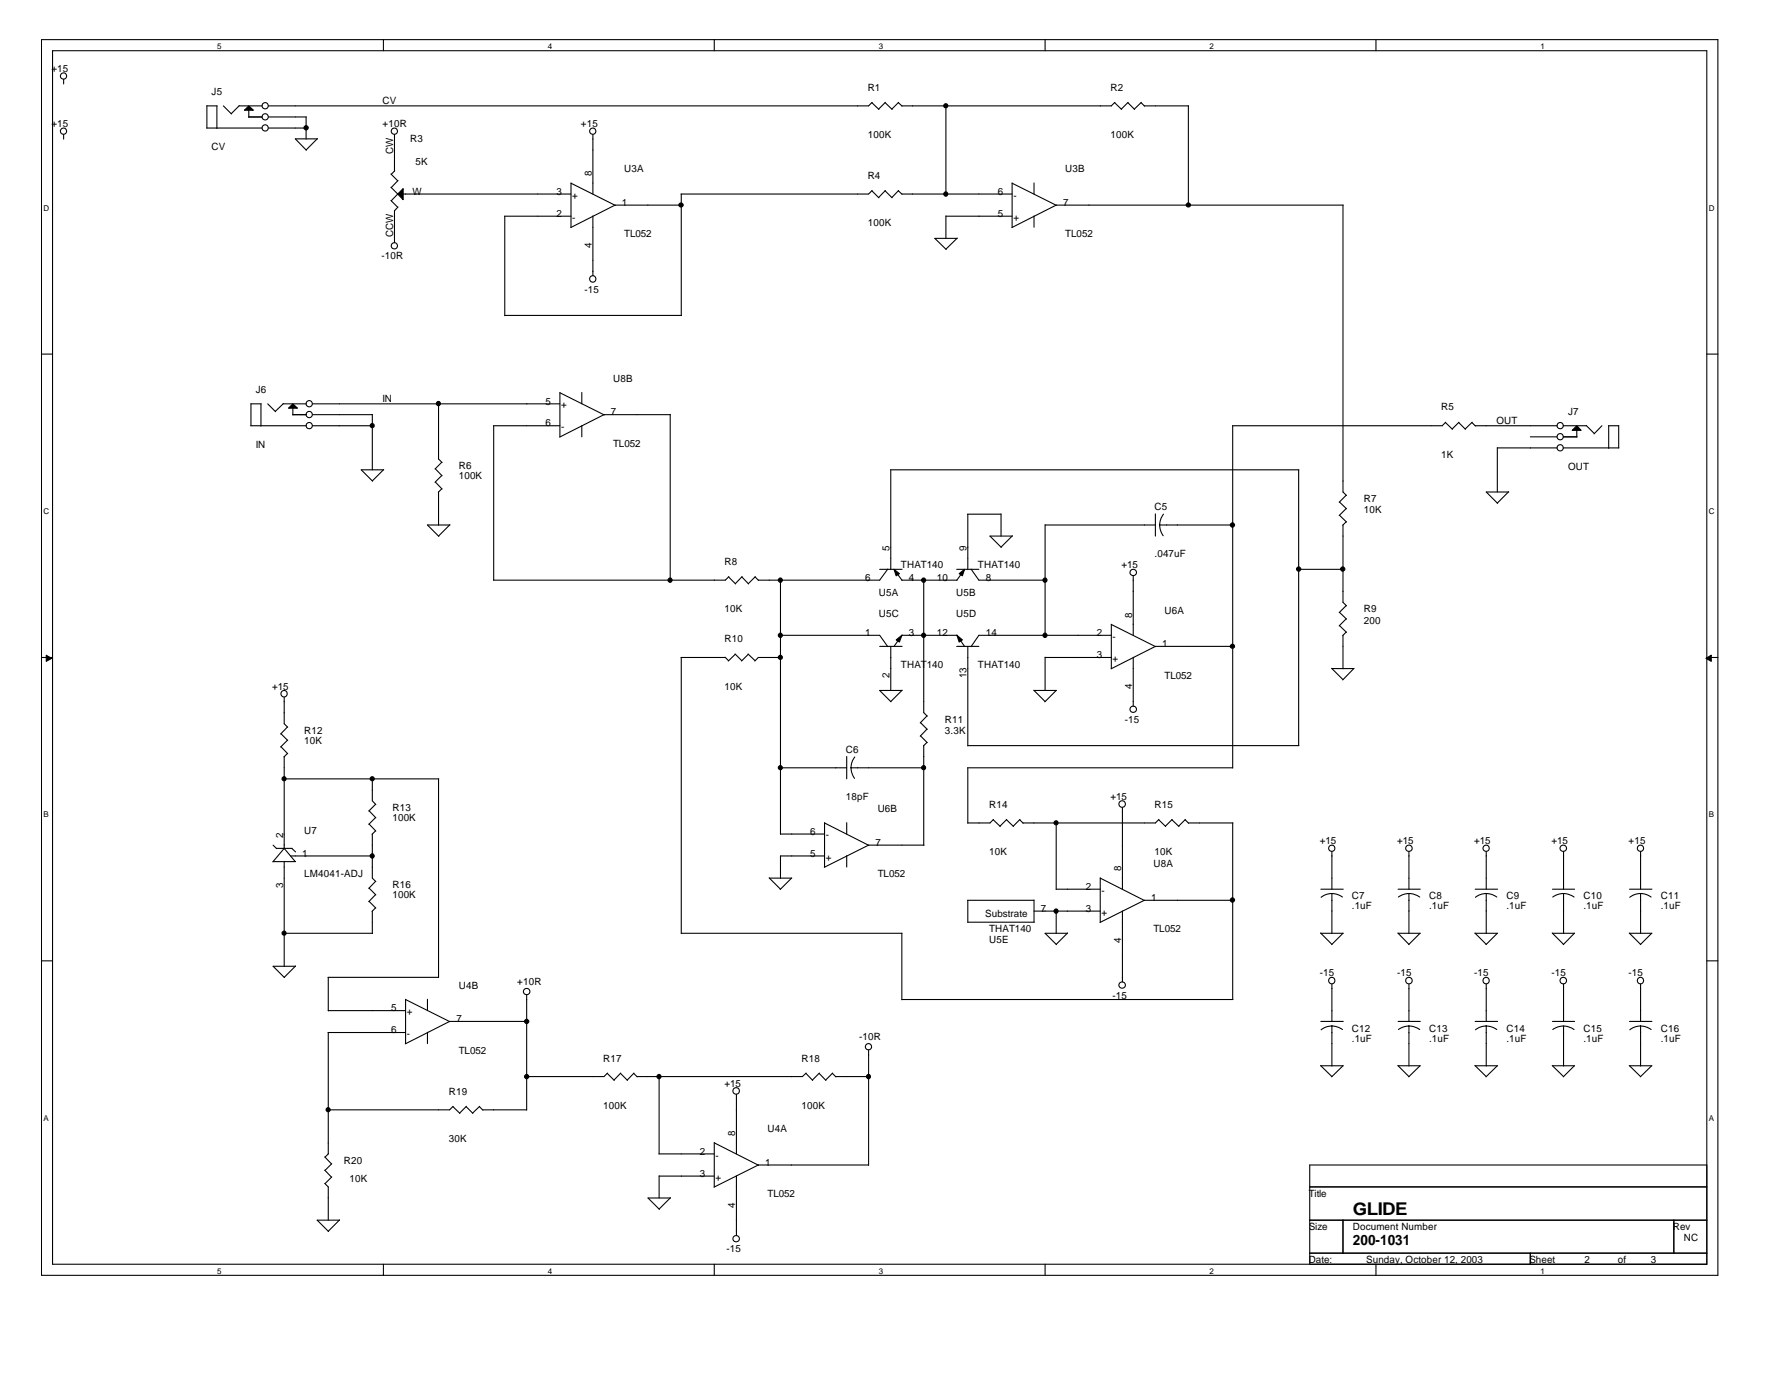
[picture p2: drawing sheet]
<svg xmlns="http://www.w3.org/2000/svg" width="279mm" height="216mm" viewBox="0 0 279 216" stroke-linecap="round" stroke-linejoin="round" font-family="sans-serif">
<g fill="none" stroke="#000" stroke-width=".17">
<path d="M6.5 6.2h262.5v193.5h-262.5zM8.2 7.9h259.1v190h-259.1zM10 12.4v.7M32.4 16.6h1.6M32.4 16.5v3.5M34 16.6v3.5M35 16.6l1.3 1.2M37.4 16.6h3.7M37.5 16.5l-1.3 1.3M38.9 18.3h2.2M39 17.3v1.1M42.1 18.3h5.9"/>
<path d="M47.9 18.3v3.5M60 6.2v1.7M111.9 6.2v1.7M136.5 16.1l1.1 1M136.6 16l-.6 .6h-93.9M138.6 16.1l1.1 1M138.7 16l-1.1 1.1M140.7 16.1l.6 .5M140.7 16l-1 1.1M148.1 16.5v13.9M163.7 6.2v1.7M174.6 16.1l1.1 1"/>
<path d="M174.6 16l-.6 .6h-32.8M176.6 16.1l1.1 1M176.7 16l-1.1 1.1M178.7 16.1l.6 .5M178.7 16l-1.1 1.1M179.2 16.6h7M186.1 16.6v15.6M215.5 6.2v1.7M10 21.1v.7M32.4 20h8.7M42.1 20h5.9M49.7 21.7h-3.5l1.8 1.8"/>
<path d="M49.7 21.7l-1.8 1.8M61.2 31.4l1.1 1.1M61.2 29.3l1.1 1.1M61.2 27.2l1.1 1.1M61.8 21.1v5.7M61.8 33v5M61.8 26.7l-.5 .6M62.3 32.4l-.5 .6M62.3 30.3l-1 1.1M62.3 28.3l-1 1.1M63.1 30.4h26.3M79 33.8h10.4"/>
<path d="M79.1 33.8v15.6M89.4 28.6v7M89.4 28.7l7 3.5M92.9 21.1v9.3M92.9 33.8v9.4M106.7 32.1h-10.4l-6.9 3.5M106.7 30.4v19M136.5 29.9l1.1 1.1M136.6 29.8l-.6 .6h-29.3M138.6 29.9l1.1 1.1M138.7 29.8l-1.1 1.1M140.7 29.9l.6 .5"/>
<path d="M140.7 29.8l-1 1.1M141.2 30.4h17.3M148.1 33.8h10.4M148.1 33.8v3.5M149.9 37.3h-3.5l1.8 1.8M149.9 37.3l-1.8 1.7M158.5 28.6v7M158.5 28.7l7 3.5M161.9 28.6v1.8M161.9 33.8v1.8M210.3 32.1v44.9l.6 .6M210.4 32.1h-45l-6.9 3.5"/>
<path d="M6.5 55.4h1.7M79.1 49.4h27.6M267.3 55.4h1.7M39.3 66.7h8.7M39.3 63.2h1.6M39.3 63.2v3.5M40.9 63.2v3.5M41.9 63.2l1.3 1.3M44.3 63.2h3.7M44.4 63.2l-1.3 1.2M45.8 64.9h2.2M45.9 63.9v1.1"/>
<path d="M49 66.7h9.3M49 63.2h38.7M49 64.9h9.4M58.3 64.9v8.7M60.1 73.6h-3.5l1.8 1.7M60.1 73.5l-1.8 1.8M68.2 73.4l1 1.1M68.2 75.5l1 1.1M68.7 63.2v8.7l.5 .5M68.7 77v5.2M69.2 72.4l-1.1 1M69.2 74.4l-1.1 1.1"/>
<path d="M69.2 76.5l-.6 .6M77.3 66.7h10.4M77.3 66.7v24.2M87.7 61.5v6.9M87.7 61.5l6.9 3.5M91.1 61.5v1.7M91.1 66.6v1.8M105 64.9v26M105 64.9h-10.4l-7 3.5M139.5 73.6h63.9M139.5 73.5v15.7M193.1 66.7v53.6"/>
<path d="M203.4 73.6v43.1M209.8 78.6l1.1 1.1M210.8 77.5l-1.1 1.1M210.8 79.6l-1.1 1.1M226.4 66.1l1.1 1.1M226.4 66.1l-.5 .6h-32.9M228.4 66.1l1.1 1.1M228.5 66.1l-1.1 1.1M230.5 66.1l.6 .6M230.6 66.1l-1.1 1.1M231 66.7h12.9M234.5 70.1h9.4"/>
<path d="M234.5 70.1v6.9M236.3 77l-1.8 1.8M236.3 77h-3.5l1.7 1.8M239.7 68.4h4.2M244.8 66.7h3.7M244.8 70.1h8.8M244.8 68.4h2.2M246.9 67.4v1M248.4 66.6l1.3 1.3M250.9 66.7l-1.2 1.2M251.9 66.7h1.6M251.9 66.7v3.5"/>
<path d="M253.5 66.6v3.5M70.5 82.2h-3.6l1.8 1.8M70.5 82.2l-1.8 1.7M114.1 90.3l1.1 1.1M114.1 90.3l-.5 .5h-36.3M116.2 90.3l1 1.1M116.2 90.3l-1 1.1M118.3 90.3l.5 .6M118.3 90.3l-1.1 1.1M122.2 99.5h15.6l1.2 1.7M122.2 90.8v39.8M137.8 89.1h3.5"/>
<path d="M139 89.1l-1.2 1.7h-19M140 89.1l1.3 1.8M141.2 90.8h8.7M141.2 99.5h8.7M141.3 99.4l-1.3 1.8M144.7 90.8v20.8l.5 .5M149.8 89.1h3.5M149.8 99.4l1.3 1.8M151.1 89.1l-1.3 1.8M151.5 80.5h5.3M151.6 80.5v8.7M152.1 89.1l1.2 1.7h10.4"/>
<path d="M156.8 80.5v3.4M158.6 83.9h-3.6l1.8 1.8M158.6 83.9l-1.8 1.8M163.7 82.2v17.3M163.7 82.2h17.3M174 99.5h-20.7l-1.2 1.7M174 97.7v7M174 97.8l7 3.4M177.5 90.2v9.3M181 80.5v3.4M181.6 82.2l.1 .7 .5 1M181.6 82.2h11.5"/>
<path d="M182.2 80.5l-.5 1-.1 .7M203.4 89.1h7M209.8 95.9l1.1 1M209.8 97.9l1.1 1.1M209.8 80.7l1.1 1M210.3 82.2v12.1l.6 .6M210.3 99.5v5.2M210.8 81.7l-.5 .5M210.8 99l-.5 .5M210.8 94.8l-1.1 1.1M210.8 96.9l-1.1 1.1M6.5 102.9h1.7"/>
<path d="M44 114.9l1.1 1M44 116.9l1.1 1.1M44.5 109.2v4.1l.6 .6M44.5 118.5v14.3l-1.8 2.1M45 113.8l-1 1.1M45 115.9l-1 1M45 118l-.5 .5M106.7 102.9h6.9M106.7 102.9v43.3M113.6 102.9l.5 .5M115.1 102.4l1.1 1M115.2 102.4l-1.1 1.1"/>
<path d="M117.2 102.4l1.1 1M117.2 102.4l-1.1 1.1M122.2 102.9h-3.4l-.6 .6M132.6 118.4v3.5M133.9 118.5l-.5 1-.1 .7M137.8 101.2h3.5M139.5 101.2v6.9M141.3 108.1h-3.5l1.7 1.8M141.3 108.1l-1.8 1.7M144.2 113.1l1 1.1M144.2 115.2l1 1.1M144.7 116.7v15.7"/>
<path d="M145.2 112.1l-1.1 1.1M145.2 114.2l-1.1 1.1M145.2 116.2l-.6 .6M149.8 101.2h3.5M151.6 101.2v15.6M151.6 116.7h51.8M161.9 108.1l1.8 1.7M161.9 108.1h3.6M163.7 102.9v5.2M163.7 102.9h10.3M165.4 108.1l-1.8 1.8M177.5 102.9v7.7"/>
<path d="M193.1 101.2h-12.1l-7 3.5M208.6 104.6l1.7 1.8M208.6 104.7h3.5M212 104.7l-1.7 1.8M267.3 102.9h1.7M42.8 132.3l.5 .6M42.8 134.9h3.5M43.3 132.8h2.4M44.5 132.8l1.7 2.1M44.5 134.9v16.4M44.5 121.9h24.2M45.5 134h12.9"/>
<path d="M45.7 132.8l.6 .6M57.8 126.9l1.1 1.1M57.8 129l1.1 1.1M57.8 139l1.1 1.1M58.3 121.9v3.5l.6 .6M58.3 130.6v6.9l.6 .5M58.8 125.9l-1 1.1M58.8 128l-1 1.1M58.8 130.1l-.5 .5M58.8 138l-1 1.1M68.7 121.9v31.2M120.5 137.4l1.7 1.8"/>
<path d="M120.5 137.5h3.5M122.2 130.6h6.9M122.2 120.2h10.4M124 137.5l-1.8 1.8M129.1 128.8v6.9M129.1 128.8l7 3.6M129.1 134h-6.9v3.5M132.6 128.8v1.8M132.6 134v1.7M133.3 120.2l.1 .7 .4 1M133.3 120.2h11.4M144.7 132.3h-8.7l-6.9 3.5"/>
<path d="M151.5 120.2h41.6M151.6 120.2v8.7M155.6 128.3l1.1 1.1M155.6 128.3l-.6 .5h-3.4M157.6 128.3l1.1 1.1M157.7 128.3l-1.1 1.1M159.7 128.3l.5 .6M159.7 128.3l-1 1.1M165.4 139.2h6.9M165.4 128.8v10.5M172.3 137.4v7M172.3 137.5l7 3.5"/>
<path d="M175.8 126.4v12.8M181.5 128.3l1.1 1.1M181.5 128.3l-.5 .5h-20.8M183.5 128.3l1.1 1.1M183.6 128.3l-1.1 1.1M185.6 128.3l.6 .6M185.6 128.3l-1 1.1M186.1 128.8h7M193.1 128.8v27.7M206.9 139.2h3.5M208.6 139.9l.7 .1 .9 .4M208.6 139.9l-.7 .1-1 .5"/>
<path d="M208.6 133.3v5.9M208.6 139.9v6.2M219 139.2h3.4M220.7 139.9l.7 .1 1 .4M220.7 139.9l-.7 .1-1 .4M220.7 133.3v5.9M220.7 139.9v6.2M231 139.2h3.5M232.8 139.9l.7 .1 .9 .4M232.8 139.9l-.8 .1-.9 .5M232.8 133.3v5.9M232.8 139.9v6.2"/>
<path d="M243.1 139.2h3.5M244.9 139.9l.7 .1 .9 .4M244.9 139.9l-.8 .1-.9 .4M244.9 133.3v5.9M244.9 139.9v6.2M255.2 139.2h3.5M256.9 139.9l.7 .1 1 .4M256.9 139.9l-.7 .1-1 .5M256.9 133.3v5.9M256.9 139.9v6.2M6.5 150.4h1.7M44.5 146.1h13.9"/>
<path d="M46.3 151.3h-3.5l1.8 1.8M46.3 151.2l-1.8 1.8M51.4 153h17.3M51.4 158.2h12.1M51.4 153v5.3M57.8 141.1l1.1 1.1M58.3 142.6v3.6M58.8 140.1l-1 1.1M58.8 142.1l-.5 .6M63.5 156.4v7M63.5 156.5l7 3.5M66.9 156.4v1.8"/>
<path d="M82.5 155.8v18M82.5 159.9h-12.1l-6.9 3.5M106.7 146.1h34.6M141.2 146.1v10.4M141.2 156.5h51.9M151.5 141h10.4M151.6 141v3.4M151.6 144.4h10.4M161.9 142.6h10.4M161.9 140.9v3.5M165.4 142.6v3.5M167.2 146.1h-3.5l1.8 1.8"/>
<path d="M167.2 146.1l-1.8 1.8M175.8 142.6v11.1M193.1 141h-13.9l-6.9 3.4M206.8 146.1l1.8 1.8M206.9 146.1h3.5M206.9 159.9h3.5M208.6 154.1v5.8M210.3 146.1l-1.7 1.8M218.9 146.1l1.8 1.8M219 146.1h3.4M219 159.9h3.4M220.7 154.1v5.8"/>
<path d="M222.4 146.1l-1.8 1.8M231 146.1l1.8 1.8M231 146.1h3.5M231 159.9h3.5M232.8 154.1v5.8M234.5 146.1l-1.8 1.8M243.1 146.1l1.8 1.8M243.1 146.1h3.5M243.1 159.9h3.5M244.9 154.1v5.8M246.6 146.1l-1.8 1.8M255.2 146.1l1.7 1.8"/>
<path d="M255.2 146.1h3.5M255.2 159.9h3.5M256.9 154.1v5.8M258.7 146.1l-1.8 1.8M267.3 150.4h1.7M51.4 161.7h12.1M51.4 161.7v19M66.9 161.6v1.8M70.9 173.3l1.1 1M71 173.2l-.6 .6h-19M73 173.3l1.1 1M73 173.2l-1 1.1"/>
<path d="M75.1 173.3l.5 .5M75.1 173.2l-1.1 1.1M75.6 173.8h6.9M95.1 168l1.1 1.1M95.1 168l-.5 .6h-12.2M97.2 168l1.1 1.1M97.2 168l-1 1.1M99.2 168l.6 .6M99.3 168l-1.1 1.1M103.2 168.5v12.2M111.9 178.9v6.9M111.9 178.9l6.9 3.5"/>
<path d="M115.3 171.3v9.4M126.2 168l1.1 1.1M126.3 168l-.6 .6h-25.9M128.3 168l1 1.1M128.3 168l-1.1 1.1M130.4 168l.5 .6M130.4 168l-1.1 1.1M130.9 168.6h5.2M136 164.4v18M206.8 166.8l1.8 1.8M206.9 166.9h3.5M208.6 160.6l.7 .1 .9 .5"/>
<path d="M208.6 160.6l-.7 .1-1 .5M208.6 160.6v6.3M210.3 166.9l-1.7 1.7M218.9 166.8l1.8 1.8M219 166.9h3.4M220.7 160.6l.7 .1 1 .5M220.7 160.6l-.7 .1-1 .5M220.7 160.6v6.3M222.4 166.9l-1.8 1.7M231 166.8l1.8 1.8M231 166.9h3.5M232.8 160.6l.7 .1 .9 .5"/>
<path d="M232.8 160.6l-.8 .1-.9 .5M232.8 160.6v6.3M234.5 166.9l-1.8 1.7M243.1 166.8l1.8 1.8M243.1 166.9h3.5M244.9 160.6l.7 .1 .9 .5M244.9 160.6l-.8 .1-.9 .5M244.9 160.6v6.3M246.6 166.9l-1.8 1.7M255.2 166.8l1.7 1.8M255.2 166.9h3.5M256.9 160.6l.7 .1 1 .5"/>
<path d="M256.9 160.6l-.7 .1-1 .5M256.9 160.6v6.3M258.7 166.9l-1.8 1.7M50.9 185.3l.5 .5v5.2M50.9 183.2l1 1.1M50.9 181.1l1 1.1M51.5 180.6l-.6 .6M52 184.3l-1.1 1M52 182.2l-1.1 1M53.2 191h-3.5l1.8 1.8M53.2 191l-1.8 1.8M60 197.9v1.8"/>
<path d="M103.2 180.7h8.7M103.2 184.1h8.7M103.2 184.1v3.5M105 187.6h-3.5l1.8 1.7M105 187.5l-1.8 1.8M111.9 197.9v1.8M115.3 184.1v9.3M136 182.4h-17.2l-7 3.5M163.7 197.9v1.8M205.1 185.8h62.2M205.1 191h62.2M205.1 196.2h62.2"/>
<path d="M210.3 191v5.2M215.5 197.9v1.8M239.7 196.2v1.7M262.1 191v5.2M267.3 182.4h-62.2v15.5"/>
<circle cx="9.9" cy="11.9" r=".49"/>
<circle cx="41.5" cy="18.3" r=".49"/>
<circle cx="41.5" cy="16.6" r=".49"/>
<circle cx="9.9" cy="20.5" r=".49"/>
<circle cx="41.5" cy="20" r=".49"/>
<circle cx="61.8" cy="20.5" r=".49"/>
<circle cx="61.8" cy="38.5" r=".49"/>
<circle cx="92.8" cy="20.5" r=".49"/>
<circle cx="92.8" cy="43.7" r=".5"/>
<circle cx="48.4" cy="64.9" r=".49"/>
<circle cx="48.4" cy="66.6" r=".49"/>
<circle cx="48.4" cy="63.2" r=".49"/>
<circle cx="244.3" cy="68.4" r=".49"/>
<circle cx="244.3" cy="70.1" r=".49"/>
<circle cx="244.3" cy="66.6" r=".49"/>
<circle cx="177.5" cy="89.6" r=".5"/>
<circle cx="44.5" cy="108.6" r=".5"/>
<circle cx="177.5" cy="111" r=".5"/>
<circle cx="175.7" cy="125.9" r=".51"/>
<circle cx="208.6" cy="132.8" r=".49"/>
<circle cx="220.7" cy="132.8" r=".5"/>
<circle cx="232.7" cy="132.8" r=".49"/>
<circle cx="244.8" cy="132.8" r=".5"/>
<circle cx="256.9" cy="132.8" r=".49"/>
<circle cx="82.5" cy="155.2" r=".5"/>
<circle cx="175.8" cy="154.2" r=".5"/>
<circle cx="208.6" cy="153.5" r=".5"/>
<circle cx="220.7" cy="153.5" r=".51"/>
<circle cx="232.7" cy="153.5" r=".5"/>
<circle cx="244.8" cy="153.5" r=".51"/>
<circle cx="256.9" cy="153.5" r=".5"/>
<circle cx="115.3" cy="170.8" r=".51"/>
<circle cx="136" cy="163.9" r=".49"/>
<circle cx="115.3" cy="193.9" r=".5"/>
</g>
<g fill="#000" stroke="#000" stroke-width=".16">
<path d="M7.2 102.6l.9 .5-.9 .4z" fill-rule="evenodd"/>
<path d="M267.2 103.1l.8-.5v.9z" fill-rule="evenodd"/>
</g>
<g fill="#000" stroke="#000" stroke-width=".17">
<path d="M38.3 17.3l.7-.7 .7 .7z" fill-rule="evenodd"/>
<path d="M63.1 29.5v1.8l-.8-.9z" fill-rule="evenodd"/>
<path d="M45.2 63.9l.7-.7 .7 .7z" fill-rule="evenodd"/>
<path d="M246.9 66.7l.7 .7h-1.4z" fill-rule="evenodd"/>
<path d="M140 89.1l.9 .7-.5 .4z" fill-rule="evenodd"/>
<path d="M140.4 100.2l.8-.7-.3 1z" fill-rule="evenodd"/>
<path d="M149.9 99.5l.8 .7-.5 .3z" fill-rule="evenodd"/>
<path d="M150.2 89.8l.9-.7-.4 1.1z" fill-rule="evenodd"/>
<circle cx="148.1" cy="16.6" r=".32"/>
<circle cx="47.9" cy="20" r=".33"/>
<circle cx="106.7" cy="32.1" r=".33"/>
<circle cx="148.1" cy="30.4" r=".33"/>
<circle cx="186.1" cy="32.1" r=".33"/>
<circle cx="58.3" cy="66.6" r=".32"/>
<circle cx="68.7" cy="63.2" r=".33"/>
<circle cx="104.9" cy="90.8" r=".33"/>
<circle cx="122.2" cy="99.5" r=".33"/>
<circle cx="122.2" cy="90.8" r=".33"/>
<circle cx="144.6" cy="99.5" r=".33"/>
<circle cx="144.6" cy="90.8" r=".33"/>
<circle cx="163.6" cy="99.5" r=".33"/>
<circle cx="163.6" cy="90.8" r=".33"/>
<circle cx="193" cy="82.2" r=".33"/>
<circle cx="203.4" cy="89.1" r=".33"/>
<circle cx="210.3" cy="89.1" r=".33"/>
<circle cx="122.2" cy="102.9" r=".32"/>
<circle cx="193" cy="101.2" r=".33"/>
<circle cx="44.5" cy="121.9" r=".32"/>
<circle cx="58.3" cy="134" r=".33"/>
<circle cx="58.3" cy="121.9" r=".32"/>
<circle cx="122.2" cy="120.2" r=".32"/>
<circle cx="144.6" cy="120.2" r=".32"/>
<circle cx="165.4" cy="128.8" r=".32"/>
<circle cx="44.5" cy="146.1" r=".32"/>
<circle cx="82.5" cy="159.9" r=".33"/>
<circle cx="165.4" cy="142.6" r=".33"/>
<circle cx="193" cy="140.9" r=".33"/>
<circle cx="51.4" cy="173.7" r=".32"/>
<circle cx="82.5" cy="168.6" r=".33"/>
<circle cx="103.2" cy="168.6" r=".33"/>
<circle cx="136" cy="168.6" r=".33"/>
</g>
<text font-size="2.8" x="211.9" y="190.3">GLIDE</text>
<text font-size="2.2" x="211.9" y="195">200-1031</text>
<g font-size="1.6">
<text x="8.1" y="11.3">+15</text>
<text x="33.1" y="14.9">J5</text>
<text x="59.9" y="16.3">CV</text>
<text x="135.9" y="14.2">R1</text>
<text x="173.9" y="14.2">R2</text>
<text x="8.1" y="19.9">+15</text>
<text x="33.1" y="23.5">CV</text>
<text x="59.9" y="19.9">+10R</text>
<text x="64.2" y="22.3">R3</text>
<text x="91" y="19.9">+15</text>
<text x="135.9" y="21.6">100K</text>
<text x="173.9" y="21.6">100K</text>
<text x="61.6" y="24.1" transform="rotate(-90 61.6 24.1)">CW</text>
<text x="65.1" y="25.8">5K</text>
<text x="92.7" y="27.6" transform="rotate(-90 92.7 27.6)">8</text>
<text x="97.7" y="27">U3A</text>
<text x="135.9" y="28">R4</text>
<text x="166.8" y="27">U3B</text>
<text x="64.6" y="30.5">W</text>
<text x="87.2" y="34">2</text>
<text x="87.2" y="30.5">3</text>
<text x="89.6" y="31.1">+</text>
<text x="89.6" y="34.6">-</text>
<text x="97.4" y="32.2">1</text>
<text x="135.9" y="35.4">100K</text>
<text x="156.3" y="30.5">6</text>
<text x="156.3" y="34">5</text>
<text x="158.7" y="34.6">+</text>
<text x="158.7" y="31.1">-</text>
<text x="166.5" y="32.2">7</text>
<text x="59.7" y="40.6">-10R</text>
<text x="61.6" y="37.1" transform="rotate(-90 61.6 37.1)">CCW</text>
<text x="92.7" y="38.8" transform="rotate(-90 92.7 38.8)">4</text>
<text x="97.7" y="37.2">TL052</text>
<text x="166.8" y="37.2">TL052</text>
<text x="91.5" y="45.8">-15</text>
<text x="96" y="59.8">U8B</text>
<text x="40" y="61.5">J6</text>
<text x="59.9" y="62.9">IN</text>
<text x="85.4" y="63.3">5</text>
<text x="87.9" y="63.9">+</text>
<text x="95.7" y="65">7</text>
<text x="225.7" y="64.3">R5</text>
<text x="245.6" y="65">J7</text>
<text x="40" y="70.1">IN</text>
<text x="85.4" y="66.8">6</text>
<text x="87.9" y="67.4">-</text>
<text x="96" y="70">TL052</text>
<text x="225.7" y="71.7">1K</text>
<text x="234.4" y="66.3">OUT</text>
<text x="71.8" y="73.4">R6</text>
<text x="71.8" y="75">100K</text>
<text x="245.6" y="73.6">OUT</text>
<text x="180.8" y="79.8">C5</text>
<text x="213.6" y="78.6">R7</text>
<text x="213.6" y="80.3">10K</text>
<text x="113.5" y="88.5">R8</text>
<text x="139.3" y="86.3" transform="rotate(-90 139.3 86.3)">5</text>
<text x="141.1" y="89">THAT140</text>
<text x="151.4" y="86.3" transform="rotate(-90 151.4 86.3)">9</text>
<text x="153.2" y="89">THAT140</text>
<text x="175.6" y="89">+15</text>
<text x="180.8" y="87.2">.047uF</text>
<text x="113.5" y="95.9">10K</text>
<text x="135.5" y="90.9">6</text>
<text x="137.6" y="93.3">U5A</text>
<text x="142.3" y="90.9">4</text>
<text x="146.7" y="90.9">10</text>
<text x="149.7" y="93.3">U5B</text>
<text x="154.4" y="90.9">8</text>
<text x="213.6" y="95.9">R9</text>
<text x="113.5" y="100.5">R10</text>
<text x="135.5" y="99.6">1</text>
<text x="137.6" y="96.6">U5C</text>
<text x="142.3" y="99.6">3</text>
<text x="146.7" y="99.6">12</text>
<text x="149.7" y="96.6">U5D</text>
<text x="154.4" y="99.6">14</text>
<text x="171.8" y="99.6">2</text>
<text x="174.2" y="100.2">-</text>
<text x="177.3" y="96.7" transform="rotate(-90 177.3 96.7)">8</text>
<text x="182" y="101.3">1</text>
<text x="182.4" y="96.1">U6A</text>
<text x="213.6" y="97.6">200</text>
<text x="42.6" y="108">+15</text>
<text x="113.5" y="108">10K</text>
<text x="139.3" y="106.2" transform="rotate(-90 139.3 106.2)">2</text>
<text x="141.1" y="104.5">THAT140</text>
<text x="151.4" y="106.2" transform="rotate(-90 151.4 106.2)">13</text>
<text x="153.2" y="104.5">THAT140</text>
<text x="171.8" y="103">3</text>
<text x="174.2" y="103.7">+</text>
<text x="177.3" y="107.9" transform="rotate(-90 177.3 107.9)">4</text>
<text x="182.4" y="106.3">TL052</text>
<text x="148" y="113.2">R11</text>
<text x="176.1" y="113.2">-15</text>
<text x="47.6" y="114.9">R12</text>
<text x="47.6" y="116.5">10K</text>
<text x="132.5" y="117.8">C6</text>
<text x="148" y="114.9">3.3K</text>
<text x="132.5" y="125.3">18pF</text>
<text x="173.9" y="125.3">+15</text>
<text x="44.3" y="131.2" transform="rotate(-90 44.3 131.2)">2</text>
<text x="47.6" y="130.6">U7</text>
<text x="61.5" y="127">R13</text>
<text x="61.5" y="128.5">100K</text>
<text x="126.9" y="130.7">6</text>
<text x="129.3" y="131.3">-</text>
<text x="137.5" y="127.1">U6B</text>
<text x="154.9" y="126.4">R14</text>
<text x="180.8" y="126.4">R15</text>
<text x="47.3" y="134.1">1</text>
<text x="47.6" y="137.3">LM4041-ADJ</text>
<text x="126.9" y="134.1">5</text>
<text x="129.3" y="134.7">+</text>
<text x="137.1" y="132.4">7</text>
<text x="137.5" y="137.3">TL052</text>
<text x="154.9" y="133.9">10K</text>
<text x="175.6" y="136.4" transform="rotate(-90 175.6 136.4)">8</text>
<text x="180.6" y="135.8">U8A</text>
<text x="180.8" y="133.9">10K</text>
<text x="206.7" y="132.2">+15</text>
<text x="218.8" y="132.2">+15</text>
<text x="230.9" y="132.2">+15</text>
<text x="243" y="132.2">+15</text>
<text x="255.1" y="132.2">+15</text>
<text x="44.3" y="139" transform="rotate(-90 44.3 139)">3</text>
<text x="61.5" y="139.1">R16</text>
<text x="61.5" y="140.6">100K</text>
<text x="154.3" y="143.5">Substrate</text>
<text x="163" y="142.7">7</text>
<text x="170.1" y="139.3">2</text>
<text x="170.1" y="142.7">3</text>
<text x="172.5" y="143.4">+</text>
<text x="172.5" y="139.9">-</text>
<text x="180.3" y="141.1">1</text>
<text x="211.7" y="140.8">C7</text>
<text x="211.7" y="142.4">.1uF</text>
<text x="223.8" y="140.8">C8</text>
<text x="223.8" y="142.4">.1uF</text>
<text x="235.9" y="140.8">C9</text>
<text x="235.9" y="142.4">.1uF</text>
<text x="248" y="140.8">C10</text>
<text x="248" y="142.4">.1uF</text>
<text x="260.1" y="140.8">C11</text>
<text x="260.1" y="142.4">.1uF</text>
<text x="154.9" y="147.7">U5E</text>
<text x="154.9" y="146">THAT140</text>
<text x="175.6" y="147.6" transform="rotate(-90 175.6 147.6)">4</text>
<text x="180.6" y="146">TL052</text>
<text x="71.8" y="154.8">U4B</text>
<text x="81" y="154.3">+10R</text>
<text x="206.7" y="152.9">-15</text>
<text x="218.8" y="152.9">-15</text>
<text x="230.9" y="152.9">-15</text>
<text x="243" y="152.9">-15</text>
<text x="255.1" y="152.9">-15</text>
<text x="61.3" y="161.8">6</text>
<text x="61.3" y="158.3">5</text>
<text x="63.7" y="158.9">+</text>
<text x="71.5" y="160">7</text>
<text x="174.2" y="156.3">-15</text>
<text x="211.7" y="161.5">C12</text>
<text x="223.8" y="161.5">C13</text>
<text x="235.9" y="161.5">C14</text>
<text x="248" y="161.5">C15</text>
<text x="260.1" y="161.5">C16</text>
<text x="63.7" y="162.4">-</text>
<text x="71.8" y="165">TL052</text>
<text x="94.4" y="166.2">R17</text>
<text x="125.5" y="166.2">R18</text>
<text x="134.5" y="162.9">-10R</text>
<text x="211.7" y="163.1">.1uF</text>
<text x="223.8" y="163.1">.1uF</text>
<text x="235.9" y="163.1">.1uF</text>
<text x="248" y="163.1">.1uF</text>
<text x="260.1" y="163.1">.1uF</text>
<text x="70.3" y="171.4">R19</text>
<text x="94.4" y="173.6">100K</text>
<text x="113.5" y="170.1">+15</text>
<text x="125.5" y="173.6">100K</text>
<text x="70.3" y="178.8">30K</text>
<text x="115.1" y="177.8" transform="rotate(-90 115.1 177.8)">8</text>
<text x="120.2" y="177.2">U4A</text>
<text x="53.8" y="182.2">R20</text>
<text x="54.7" y="185">10K</text>
<text x="109.6" y="180.8">2</text>
<text x="109.6" y="184.2">3</text>
<text x="112.1" y="184.8">+</text>
<text x="112.1" y="181.4">-</text>
<text x="119.8" y="182.5">1</text>
<text x="115.1" y="189.1" transform="rotate(-90 115.1 189.1)">4</text>
<text x="120.2" y="187.4">TL052</text>
<text x="205" y="187.4">Title</text>
<text x="113.8" y="196">-15</text>
<text x="205" y="192.6">Size</text>
<text x="205" y="197.8">Date:</text>
<text x="211.9" y="192.6">Document Number</text>
<text x="214" y="197.8">Sunday, October 12, 2003</text>
<text x="239.5" y="197.8">Sheet</text>
<text x="248.2" y="197.8">2</text>
<text x="253.4" y="197.8">of</text>
<text x="258.5" y="197.8">3</text>
<text x="262" y="192.6">Rev</text>
<text x="263.7" y="194.4">NC</text>
</g>
<g font-size="1.3">
<text x="34" y="7.7">5</text>
<text x="85.8" y="7.7">4</text>
<text x="137.6" y="7.7">3</text>
<text x="189.4" y="7.7">2</text>
<text x="241.3" y="7.7">1</text>
<text x="6.8" y="33">D</text>
<text x="267.6" y="33">D</text>
<text x="6.8" y="80.5">C</text>
<text x="267.6" y="80.5">C</text>
<text x="6.8" y="128">B</text>
<text x="267.6" y="128">B</text>
<text x="6.8" y="175.5">A</text>
<text x="267.6" y="175.5">A</text>
<text x="34" y="199.4">5</text>
<text x="85.8" y="199.4">4</text>
<text x="137.6" y="199.4">3</text>
<text x="189.4" y="199.4">2</text>
<text x="241.3" y="199.4">1</text>
</g>
</svg>
